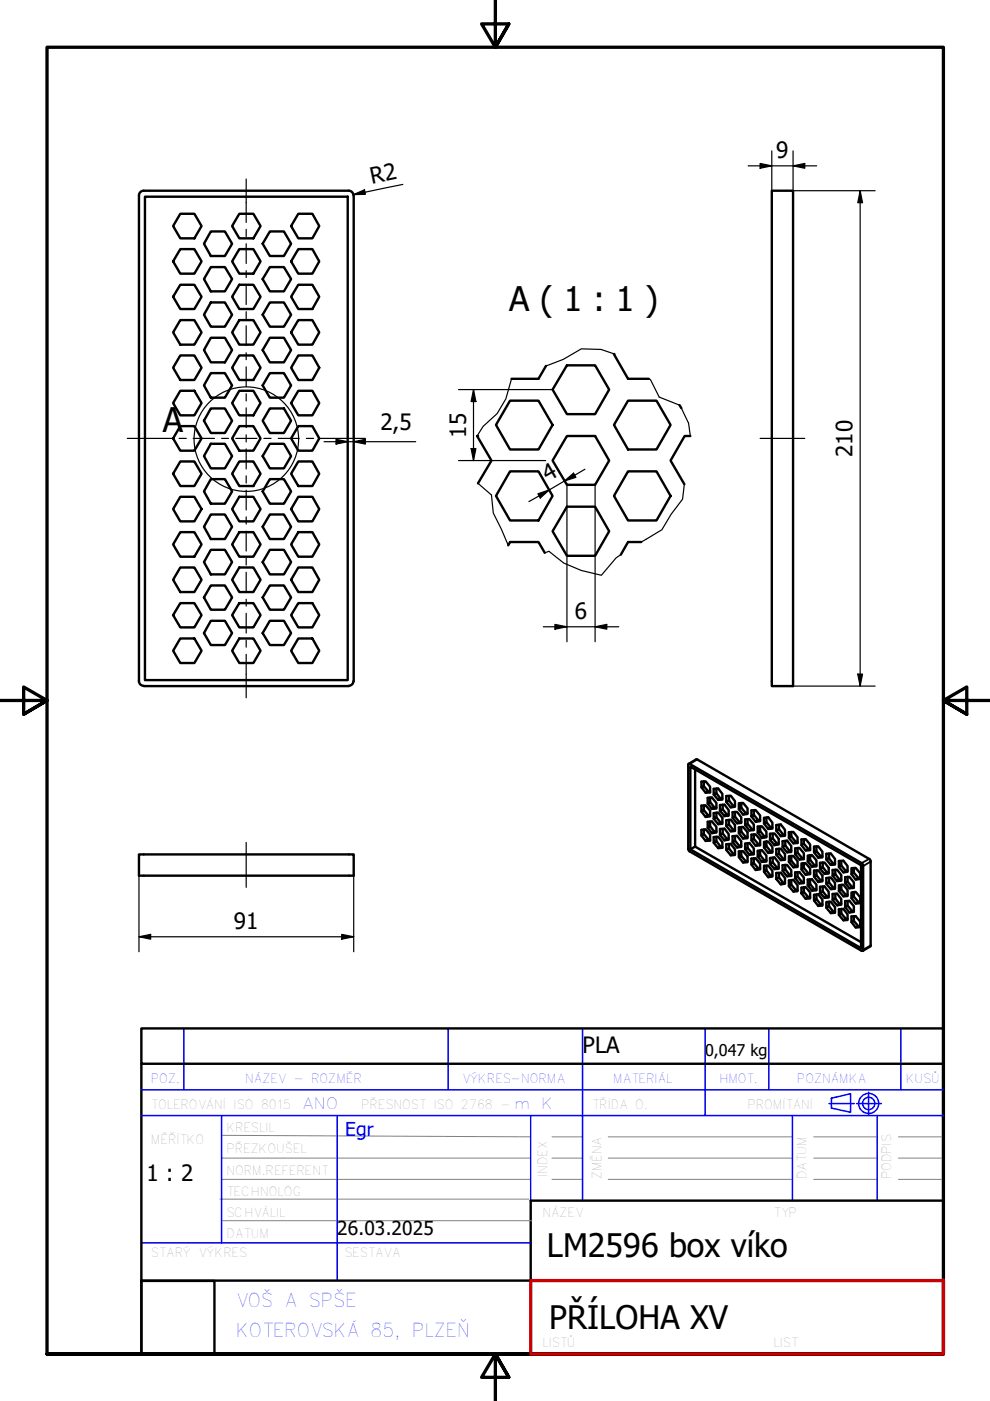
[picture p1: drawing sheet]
<svg xmlns="http://www.w3.org/2000/svg" width="210mm" height="297mm" viewBox="0 0 210 297" stroke-linecap="round" stroke-linejoin="round" font-family="sans-serif">
<g fill="none" stroke="#000" stroke-width=".51">
<path d="M29.5 41.5v102.9a.98 .98 0 0 0 .9 1M30.4 40.4a.98 .98 0 0 0-.9 1M30.5 40.4h43.5M30.7 41.7h43v102.5h-43zM38.2 52.8h3l1.5 2.6-1.5 2.6h-3l-1.5-2.6zM38.2 45.3h3l1.5 2.6-1.5 2.6h-3l-1.5-2.6zM44.7 49.1h3l1.5 2.6-1.5 2.6h-3l-1.5-2.6zM44.7 56.6h3l1.5 2.6-1.5 2.6h-3l-1.5-2.6zM50.7 45.3h3l1.5 2.6-1.5 2.6h-3l-1.5-2.6zM50.7 52.8h3l1.5 2.6-1.5 2.6h-3l-1.5-2.6zM57.2 56.6h3l1.5 2.6-1.5 2.6h-3l-1.5-2.6zM57.2 49.1h3l1.5 2.6-1.5 2.6h-3l-1.5-2.6z"/>
<path d="M63.2 45.3h3l1.5 2.6-1.5 2.6h-3l-1.5-2.6zM63.2 52.8h3l1.5 2.6-1.5 2.6h-3l-1.5-2.6zM73.9 40.4a.98 .98 0 0 1 1 1M75 41.5v102.9M163.6 40.4h4.5v105.1h-4.5zM38.2 67.9h3l1.5 2.6-1.5 2.6h-3l-1.5-2.6zM38.2 75.4h3l1.5 2.6-1.5 2.6h-3l-1.5-2.6zM38.2 60.4h3l1.5 2.5-1.5 2.6h-3l-1.5-2.6zM44.7 71.6h3l1.5 2.6-1.5 2.6h-3l-1.5-2.6zM44.7 64.1h3l1.5 2.6-1.5 2.6h-3l-1.5-2.6zM44.7 79.1h3l1.5 2.6-1.5 2.6h-3l-1.5-2.6zM50.7 60.4h3l1.5 2.5-1.5 2.6h-3l-1.5-2.6z"/>
<path d="M50.7 75.4h3l1.5 2.6-1.5 2.6h-3l-1.5-2.6zM50.7 67.9h3l1.5 2.6-1.5 2.6h-3l-1.5-2.6zM57.2 64.1h3l1.5 2.6-1.5 2.6h-3l-1.5-2.6zM57.2 71.6h3l1.5 2.6-1.5 2.6h-3l-1.5-2.6zM57.2 79.1h3l1.5 2.6-1.5 2.6h-3l-1.5-2.6zM63.2 75.4h3l1.5 2.6-1.5 2.6h-3l-1.5-2.6zM63.2 60.4h3l1.5 2.5-1.5 2.6h-3l-1.5-2.6zM63.2 67.9h3l1.5 2.6-1.5 2.6h-3l-1.5-2.6zM115.8 77.6l-1.6 2.7h-5.7M120.2 77.5h6l3 5.1-3 5.2h-6l-3-5.2zM130.2 75l3 5.3h4.3M38.2 82.9h3l1.5 2.6-1.5 2.6h-3l-1.5-2.6z"/>
<path d="M38.2 97.8h3l1.5 2.6-1.5 2.6h-3l-1.5-2.6zM38.2 90.3h3l1.5 2.6-1.5 2.7h-3l-1.5-2.7zM44.7 86.6h3l1.5 2.6-1.5 2.6h-3l-1.5-2.6zM44.7 94.1h3l1.5 2.6-1.5 2.6h-3l-1.5-2.6zM50.7 82.9h3l1.5 2.6-1.5 2.6h-3l-1.5-2.6zM50.7 90.3h3l1.5 2.6-1.5 2.7h-3l-1.5-2.7zM50.7 97.8h3l1.5 2.6-1.5 2.6h-3l-1.5-2.6zM57.2 94.1h3l1.5 2.6-1.5 2.6h-3l-1.5-2.6zM57.2 86.6h3l1.5 2.6-1.5 2.6h-3l-1.5-2.6zM63.2 97.8h3l1.5 2.6-1.5 2.6h-3l-1.5-2.6zM63.2 90.3h3l1.5 2.6-1.5 2.7h-3l-1.5-2.7zM63.2 82.9h3l1.5 2.6-1.5 2.6h-3l-1.5-2.6z"/>
<path d="M101.2 92.4l3 5.2-2.9 4.9M108.1 99.9h6.1l3 5.2-3 5.2h-6.1l-2.9-5.2zM108.1 84.9h6.1l3 5.2-3 5.2h-6.1l-2.9-5.2zM120.2 92.4h6l3 5.2-3 5.2h-6l-3-5.2zM133.2 84.9h6l3 5.2-3 5.2h-6l-3-5.2zM133.2 99.9h6l3 5.2-3 5.2h-6l-3-5.2zM144.1 85.9l.4 .6M146.4 92.4h-1.2l-3 5.2 2.9 5.1M38.2 112.8h3l1.5 2.6-1.5 2.6h-3l-1.5-2.6zM38.2 105.3h3l1.5 2.6-1.5 2.6h-3l-1.5-2.6zM44.7 101.6h3l1.5 2.6-1.5 2.6h-3l-1.5-2.6zM44.7 116.6h3l1.5 2.6-1.5 2.6h-3l-1.5-2.6z"/>
<path d="M44.7 109.1h3l1.5 2.6-1.5 2.6h-3l-1.5-2.6zM50.7 112.8h3l1.5 2.6-1.5 2.6h-3l-1.5-2.6zM50.7 105.3h3l1.5 2.6-1.5 2.6h-3l-1.5-2.6zM57.2 101.6h3l1.5 2.6-1.5 2.6h-3l-1.5-2.6zM57.2 116.6h3l1.5 2.6-1.5 2.6h-3l-1.5-2.6zM57.2 109.1h3l1.5 2.6-1.5 2.6h-3l-1.5-2.6zM63.2 105.3h3l1.5 2.6-1.5 2.6h-3l-1.5-2.6zM63.2 112.8h3l1.5 2.6-1.5 2.6h-3l-1.5-2.6zM107.8 115.6l.3-.7h6.1l1.3 2.3M120.2 107.4h6l3 5.2-3 5.2h-6l-3-5.2zM136 114.9h-2.8l-1.6 2.7M38.2 127.9h3l1.5 2.5-1.5 2.6h-3l-1.5-2.6z"/>
<path d="M38.2 135.4h3l1.5 2.6-1.5 2.6h-3l-1.5-2.6zM38.2 120.3h3l1.5 2.6-1.5 2.6h-3l-1.5-2.6zM44.7 124.1h3l1.5 2.6-1.5 2.6h-3l-1.5-2.6zM44.7 131.6h3l1.5 2.6-1.5 2.6h-3l-1.5-2.6zM50.7 135.4h3l1.5 2.6-1.5 2.6h-3l-1.5-2.6zM50.7 120.3h3l1.5 2.6-1.5 2.6h-3l-1.5-2.6zM50.7 127.9h3l1.5 2.5-1.5 2.6h-3l-1.5-2.6zM57.2 124.1h3l1.5 2.6-1.5 2.6h-3l-1.5-2.6zM57.2 131.6h3l1.5 2.6-1.5 2.6h-3l-1.5-2.6zM63.2 127.9h3l1.5 2.5-1.5 2.6h-3l-1.5-2.6zM63.2 120.3h3l1.5 2.6-1.5 2.6h-3l-1.5-2.6zM63.2 135.4h3l1.5 2.6-1.5 2.6h-3l-1.5-2.6z"/>
<path d="M30.5 145.5h43.5M74.9 144.4a.98 .98 0 0 1-1 1M145.9 162h.3l36.7 21.2v18.4h-.2l-36.6-21.1-.2-.4zM146 162l1.6-1h.2l36.6 21.2 .2 .3v18.1l-1.7 1M146.4 162.5l36.2 20.9v17.6l-36.2-20.9zM147.4 163.1v16.4l-1 .6M147.4 179.5l35.2 20.3M148.7 172.1l.9 1.1 1-.4M148.7 177.2l.9 1.1 .6-.3h.4M148.7 166.9l.9 1.2 1-.3M149.2 165.7v1M149.2 170.8v1"/>
<path d="M149.2 175.9v.9M150.1 175.5l.8 1.1 .5-.3h.5M150.1 170.4l.8 1.1 .5-.3h.5M150.2 172.9l-1-1.1-.5 .3v-1.3l.9-.1 1 1.2v1.2l-1 .1M150.2 178l-1-1.2-.5 .4v-1.3l.9-.1 1 1.2v1.2l-1 .1M150.2 167.8l-1-1.1-.5 .2v-1.2h.9l1 1.1v1.2l-1 .1M150.6 169.1v.9M150.6 174.2v1M151.3 178.7l1 1.1 .5-.3h.4M151.3 168.5l1 1.1 .9-.3M151.3 173.6l1 1.1 .9-.3M151.4 176.3l-.8-1.1-.5 .3v-1.3h.8l1 1.1v1.2l-1 .1"/>
<path d="M151.4 171.2l-.8-1.2-.5 .4v-1.3h.8l1 1.1v1.2l-1 .1M151.9 167.2v1M151.9 172.3v1M151.9 177.4v1M152.7 171.9l.9 1.1 .5-.3h.4M152.7 177l.9 1.2 .9-.4M152.8 179.5l-.9-1.1-.6 .3v-1.2l1-.1 .9 1.1v1.3h-.9M152.8 169.3l-.9-1.1-.6 .3v-1.3h1l.9 1.1v1.2l-.9 .1M152.8 174.4l-.9-1.1-.6 .3v-1.2l1-.1 .9 1.1v1.3h-.9M153.2 170.6v1M153.2 175.8v.9M154 175.1l.9 1.2 .5-.4h.4"/>
<path d="M154 170l.9 1.2 .9-.4M154.1 172.7l-.9-1.1-.5 .3v-1.2l.9-.1 .9 1.2v1.2h-.9M154.1 177.8l-.9-1.1-.5 .3v-1.2l.9-.1 .9 1.1v1.2l-.9 .2M154.6 168.8v.9M154.6 173.8v1M154.6 178.9v1M155.3 173.4l1 1.1 .9-.3M155.3 178.5l1 1.2 .9-.4M155.4 175.9l-.8-1.1-.6 .3v-1.2l.9-.1 .9 1.1v1.3l-.9 .1M155.4 170.9l-.8-1.2-.6 .3v-1.2l.9-.1 .9 1.1v1.3l-.9 .1M155.8 172.1v1.1M155.8 177.3v.9"/>
<path d="M156.7 171.6l.8 1.1 1-.4M156.7 176.6l.8 1.2 .6-.3h.4M156.8 174.3l-1-1.1-.5 .2v-1.2l1-.1 .9 1.2v1.2h-.9M156.8 179.4l-1-1.2-.5 .3v-1.2l1-.1 .9 1.2v1.2l-.9 .1M157.2 170.3v.9l-.5 .4v-1.3l.8-.1 1 1.2v1.2l-1 .1M157.2 171.2l.9 1.2M157.2 175.4v.9M158 174.9l.9 1.2 .9-.3M158.1 177.5l-.9-1.2-.5 .3v-1.2l.8-.1 1 1.2v1.2l-1 .1M158.5 173.7v1M158.5 178.8v1M159.3 178.2l.9 1.1 .6-.3h.4"/>
<path d="M159.3 173.1l.9 1.1 .6-.3-1-1.1-.5 .3v-1.3h.9l1 1.1v1.2l-1 .1M159.4 175.8l-.9-1.1-.5 .2v-1.2h.9l.9 1.1v1.2l-.9 .1M159.8 171.8v1M159.8 176.9v.9M160.7 176.5l.8 1.2 .6-.4h.4M160.8 179l-1-1.2-.5 .4v-1.2l.9-.1 1 1.1v1.2l-1 .1M161.2 175.2v1M161.2 173.8l-.4 .1M162 179.7l.9 1.1 .5-.3h.4M162 174.6l.9 1.2 .5-.4h.4M162.1 177.3l-.9-1.1-.5 .3v-1.3h.8l1 1.1v1.2l-1 .2M162.5 178.4v1l-.5 .3v-1.2l.9-.1 .9 1.2v1.2h-.9"/>
<path d="M162.5 173.3v1M162.5 179.4l.9 1.1M163.3 178l.9 1.2 .9-.4M163.4 175.4l-.9-1.1-.5 .3v-1.2l.9-.1 .9 1.1v1.3l-.9 .1M163.8 176.8v.9M164.6 176.1l.9 1.2 .6-.3h.3M164.7 178.9l-.9-1.2-.5 .3v-1.2l.9-.1 .9 1.1v1.3l-.9 .1M165.2 174.9v.9M165.2 179.9v1.1M165.9 179.6l1 1.1 .9-.4M166.1 177l-.9-1.2-.6 .3v-1.2l.9-.1 .9 1.1v1.3l-.9 .1M166.5 178.3v.9"/>
<path d="M167.3 177.7l.9 1.1 .5-.3h.4M167.8 176.4v.9M168.7 178.5l-.9-1.2-.5 .4v-1.2l.9-.1 .9 1.1v1.2l-.9 .1M169.1 179.8v1M169.9 179.2l.9 1.1 .6-.3h.4M170.4 177.9v1M173.1 179.4v1.1M29.5 181.2h45.5v4.5h-45.5zM154 180.2l.9 1.1 .5-.3h.4M155.4 181l-.8-1.1-.6 .3v-1.2l.9-.1 .9 1.2v1.2h-.9M156.7 181.7l.8 1.2 1-.4M157.2 180.5v1"/>
<path d="M158 180.1l.9 1.1 .9-.4M158.1 182.6l-.9-1.1-.5 .2v-1.2h.8l1 1.1v1.2l-1 .1M159.3 183.3l.9 1.2 1-.4M159.4 180.9l-.9-1.1-.5 .3v-1.2l.9-.2 .9 1.2v1.3h-.9M159.8 182v1M160.7 181.6l.8 1.1 .6-.3h.4M160.8 184.1l-1-1.1-.5 .3v-1.3h.9l1 1.1v1.2l-1 .2M161.2 180.3v1M162 184.8l.9 1.2 .9-.4M162.1 182.4l-.9-1.1-.5 .3v-1.2l.8-.1 1 1.1v1.3h-1M162.5 183.6v.9M163.3 183.1l.9 1.2 .5-.4h.4"/>
<path d="M163.4 185.7l-.9-1.2-.5 .3v-1.2l.9-.1 .9 1.1v1.3l-.9 .1M163.8 181.8v1M164.6 186.4l.9 1.1 .6-.3-.9-1.2-.6 .4v-1.3l.9-.1 .9 1.2v1.2l-.9 .1M164.6 181.2l.9 1.2 .9-.4M164.7 183.9l-.9-1.1-.5 .3v-1.2l.9-.1 .9 1.1v1.3l-.9 .1M165.2 185.1v.9M165.9 184.6l1 1.2 .5-.3h.4M166.1 182.1l-.9-1.1-.6 .2v-1.2l.9-.1 .9 1.2v1.2l-.9 .1M166.4 187.1l-.3 .1M166.5 183.4v.9M167.3 182.7l.9 1.2 .9-.3M167.3 187.9l.9 1.1 .9-.4"/>
<path d="M167.4 180.4l-.9-1.2-.6 .4v-1.2l1-.2 .9 1.2v1.2l-.9 .1M167.4 185.5l-.9-1.2-.6 .3v-1.2h1l.9 1.1v1.2l-.9 .1M167.8 181.5v1l-.5 .2v-1.2h.9l.9 1.1v1.2l-.9 .1M167.8 186.6v1M167.8 182.5l.9 1.1M168.6 181.1l.9 1.1 .6-.3h.3M168.6 186.2l.9 1.1 .6-.3h.3M168.7 188.7l-.9-1.1-.5 .3v-1.2l.9-.2 .9 1.2v1.3h-.9M169.1 184.9v1M169.9 189.4l.9 1.1 .6-.3-1-1.1-.5 .3v-1.2l.9-.1 1 1.1v1.3h-1M169.9 184.3l.9 1.2 1-.4M170.1 181.9l-1-1.1-.5 .3v-1.2l.9-.1 .9 1.1v1.3h-.9"/>
<path d="M170.1 187l-1-1.1-.5 .3v-1.2l.9-.1 .9 1.1v1.2l-.9 .1M170.4 183.1v.9l-.5 .3v-1.2l.9-.1 1 1.1v1.2l-1 .2M170.4 188.1v1M170.4 184l1 1.2M171.3 187.7l.8 1.1 1-.3M171.3 182.6l.8 1.2 .6-.4h.4M171.4 180l-1-1.1-.5 .3v-1.2l.9-.1 1 1.2v1.2h-1M171.4 190.2h.4M171.8 181.3v1l-.5 .3v-1.2l.8-.1 1 1.1v1.3l-1 .1M171.8 186.4v1M171.8 182.3l.9 1.1M172.6 180.7l.9 1.1 .5-.3h.4"/>
<path d="M172.6 185.9l.9 1.1 .9-.4M172.6 190.9l.9 1.2 .5-.3h.4M172.7 188.6l-.9-1.2-.5 .3v-1.2l.8-.1 1 1.2v1.2h-1M173.1 184.6v.9M173.1 189.7v.9M173.9 189.3l.9 1.1 .9-.4M173.9 184.1l.9 1.2 .5-.3h.4M174 181.5l-.9-1-.5 .2v-1.2l.9-.1 .9 1.2v1.2h-.9M174 186.7l-.9-1.2-.5 .4v-1.3l.9-.1 .9 1.2v1.2l-.9 .1M174 191.8l-.9-1.2-.5 .3v-1.2l.9-.1 .9 1.1v1.3l-.9 .1M174.4 182.9v.9M174.4 187.9v1.1"/>
<path d="M175.2 187.4l.9 1.1 .9-.4M175.2 192.5l.9 1.1 .6-.3h.3M175.2 182.2l.9 1.2 .9-.3M175.3 190.1l-.9-1.1-.5 .3v-1.3l.9-.1 .9 1.2v1.2l-.9 .1M175.3 185l-.9-1.2-.5 .3v-1.2h.9l.9 1.1v1.2l-.9 .1M175.8 191.2v.9l-.6 .4v-1.3h.9l.9 1.1v1.2l-.9 .1M175.8 181v1M175.8 186.1v1M175.8 192.1l.9 1.2M176.5 185.7l1 1.1 .5-.3h.4M176.5 190.8l1 1.1 .9-.3M176.7 188.2l-.9-1.1-.6 .3v-1.2l.9-.2 .9 1.2v1.3h-.9"/>
<path d="M176.7 183.1l-.9-1.1-.6 .2v-1.2h.9l.9 1.1v1.2l-.9 .1M177.1 184.4v.9M177.1 189.5v1M177.9 188.9l.9 1.1 .5-.3h.4M177.9 194l.9 1.1 .5-.3h.4M177.9 183.8l.9 1.2 .9-.4M178 186.5l-.9-1.2-.6 .4v-1.2l1-.1 .9 1.1v1.2l-.9 .1M178 191.6l-.9-1.1-.6 .3v-1.3h1l.9 1.1v1.2l-.9 .1M178.4 187.6v1l-.5 .3v-1.2l.9-.1 .9 1.1v1.3h-.9M178.4 188.6l.9 1.1M178.4 182.5v1M178.4 192.7v1"/>
<path d="M179.2 187.2l.9 1.1 .9-.3M179.2 192.3l.9 1.2 .9-.4M179.3 194.8l-.9-1.1-.5 .3v-1.2l.9-.1 .9 1.2v1.2h-.9M179.3 184.6l-.9-1.1-.5 .3v-1.3h.9l.9 1.1v1.2l-.9 .2M179.7 185.9v1M179.7 191.1v.9M180.5 195.5l.9 1.1 1-.3M180.5 190.4l.9 1.2 .6-.4h.4M180.5 185.3l.9 1.2 1-.4M180.7 188.1l-1-1.2-.5 .3v-1.2l.9-.1 .9 1.2v1.2h-.9M180.7 193.2l-1-1.2-.5 .3v-1.2l.9-.1 .9 1.1v1.2l-.9 .2M181 189.2v.9l-.5 .3v-1.2l.9-.1 1 1.1v1.3l-1 .1"/>
<path d="M181 184.1v.9l-.5 .3v-1.2l.9-.1 1 1.2v1.2l-1 .1M181 194.2v1M181 190.1l1 1.1M181 185l1 1.2M182 196.4l-1-1.2-.5 .3v-1.2l.9-.1 1 1.2v1.2h-1"/>
</g>
<path d="M147.8 161l-1.6 1M184.3 182.1l-1.6 .9M184.6 182.7l-1.6 .9M184.6 200.5l-1.6 .8" fill="none" stroke="#000" stroke-width=".38"/>
<path d="M130.2 75l-2.8-.9-4.1-.1-3.9 2.2-3.6 1.4M108.5 80.3h.1M108.5 80.3l-1.2 4.3-1.9 3.1-3 2.7-1.2 2M137.5 80.3l.4 .2 1.9 3.7 4.3 1.7M144.5 86.5l1.5 3.2 .4 2.7M101.3 102.5l2.9 2.5 .4 3.8 1.7 3.4 1.5 3.4M115.5 117.2l.9-.3 3.1 2.5 3.8 1.6 4.2 1 3.1-3.7 1-.7M145.1 102.7l-.4 3.1-2.4 3.2-2 3.3-4.3 2.6" fill="none" stroke="#000" stroke-width=".25"/>
<circle cx="101.2" cy="92.4" r=".25" fill="#000"/>
<circle cx="52.2" cy="93.1" r="11.1" fill="none" stroke="#000" stroke-width=".25"/>
<path d="M105 0v10l-2.9-4.9h5.8l-2.9 4.9 2.9-4.9M0 148.5h10l-5-2.8v5.7l5-2.9-5 2.9M210 148.5h-10l5-2.8v5.7l-5-2.9 5 2.9M10 287.1v-277.1h190v277.1h-190h190M107.9 292l-2.9-4.9 2.9 4.9h-5.8l2.9-4.9v9.9" fill="none" stroke="#000" stroke-width=".7"/>
<!-- layer: 1_SILNA -->
<path d="M30 218h170v7.5h-170zM30 225.5v61.6h82.6M200 225.5v45.9M200 254.6h-87.5v16.9M30 271.6h15.5v15.5h-15.5zM30 271.5h82.6" fill="none" stroke="#000" stroke-width=".51"/>
<!-- layer: 2_SLABA -->
<g fill="none" stroke="#808080" stroke-width=".21">
<path d="M46.6 254.2h65.5M47 245.5h65.5M47 240.7l65.5 .3M47 250h65.5M47.2 258.8h65.6M117 241h6.5M117 245.5h6.5M117 250h6.5M129 241h39M129 245.5h39M129 250h39M172.5 241h13.5"/>
<path d="M172.5 245.5h13.5M172.5 250h13.5M190.5 241h9.5M190.5 245.5h9.5M190.5 250h9.5"/>
</g>
<!-- layer: 8_TEXTY -->
<g fill="none" stroke="#00f" stroke-width=".32">
<path d="M39 218v13.1M95 218v13.1M123.5 218v36.6M149.5 218v18.5M163 218v13.1M191 218v13.1M30 236.5h170M30 231.1h170M47 236.6v27M71.5 236.5v35M112.5 236.5v18.1M168 236.5v18.1"/>
<path d="M175.8 234h5.3M176.3 232.8l4-.9v3.9l-4-.9zM181.6 234h5.3M184.1 231.6v4.7M186 236.5v18.1M30 263.5h82.5"/>
<circle cx="184.2" cy="234" r="2.13"/>
<circle cx="184.2" cy="234" r="1.3"/>
</g>
<!-- layer: 3_TUCNA -->
<path d="M112.6 271.5h87.4M200 271.4v15.7h-87.5v-15.6" fill="none" stroke="#c00" stroke-width=".7"/>
<g fill="none" stroke="#000" stroke-width=".25">
<path d="M85.4 39.1l-10.5 2.2M158.6 35.2h14.6M161.2 34.7l2.4 .5-2.4 .5zM163.6 32v8.4M168.1 35.2l2.5-.5v1zM168.1 32v8.4h17.4M74.9 41.3l2.4-1.1 .2 1zM182.4 40.4l.5 2.6h-1zM182.4 40.4v105.1M68.7 93.6h19.4M71.2 93.1l2.5 .5-2.5 .6zM75 93.6l2.5-.5v1.1z"/>
<path d="M97.2 82.6h20M97.2 97.6h18.5M99.9 95.1h1l-.5 2.5zM100.4 82.6l.5 2.5h-1zM100.4 82.6v15M124 99.5l-11.9 6.8M114 104.7l2.5-.8-1.9 1.7zM119.7 102l1.9-1.7 .5 .9zM120.2 102.8v33.3M126.2 102.8v33.3M115.2 132.9h16M117.7 132.4l2.5 .5-2.5 .5z"/>
<path d="M126.2 132.9l2.5-.5v1zM168.1 145.5h17.4M181.9 142.9h1l-.5 2.6zM29.5 198.6l2.4-.5v1zM29.5 198.6h45.5M29.5 185.7v16.1M72.5 198.1l2.5 .5-2.5 .5zM75 185.7v16.1"/>
</g>
<g fill="#000">
<path d="M161.2 34.7l2.4 .5-2.4 .5zM168.1 35.2l2.5-.5v1zM74.9 41.3l2.4-1.1 .2 1zM182.4 40.4l.5 2.6h-1zM71.2 93.1l2.5 .5-2.5 .6zM75 93.6l2.5-.5v1.1zM99.9 95.1h1l-.5 2.5zM100.4 82.6l.5 2.5h-1zM114 104.7l2.5-.8-1.9 1.7zM119.7 102l1.9-1.7 .5 .9zM117.7 132.4l2.5 .5-2.5 .5zM126.2 132.9l2.5-.5v1z"/>
<path d="M181.9 142.9h1l-.5 2.6zM29.5 198.6l2.4-.5v1zM72.5 198.1l2.5 .5-2.5 .5z"/>
</g>
<!-- layer: Osa (ISO) -->
<g fill="none" stroke="#000" stroke-width=".25">
<path d="M52.2 38v9.2M52.2 48.6v1.6M52.2 51.7v4.2M52.2 57.4v1.5M52.2 60.4v4.2M52.2 66.1v1.4M52.2 69.1v4.2M52.2 74.8v1.4M52.2 77.8v4.2M27 92.9h9.4M38 92.9h1.5M41 92.9h4.5"/>
<path d="M47 92.9h1.5M50 92.9h4.5M52.2 83.5v1.5M52.2 86.5v4.2M52.2 92.2v1.5M52.2 95.2v4.2M55.9 92.9h1.6M59 92.9h4.4M65 92.9h1.5M67.9 92.9h9.6M161.2 92.9h9.4M52.2 100.9v1.5"/>
<path d="M52.2 103.9v4.2M52.2 109.6v1.5M52.2 112.6v4.2M52.2 118.3v1.5M52.2 121.3v4.2M52.2 127v1.5M52.2 130v4.2M52.2 135.7v1.5M52.2 138.7v9.2M52.2 178.6v9.5"/>
</g>
<g font-size="7.2">
<text x="107.9" y="66">A ( 1 : 1 )</text>
<text x="34.5" y="91.6">A</text>
</g>
<g font-size="6.9">
<text x="116" y="266.4">LM2596 box víko</text>
<text x="116.5" y="281.8">PŘÍLOHA XV</text>
</g>
<g font-size="4.8">
<text x="164.6" y="33.6">9</text>
<text x="78.8" y="38.9" transform="rotate(-12 78.8 38.9)">R2</text>
<text x="80.6" y="91.2">2,5</text>
<text x="98.8" y="92.8" transform="rotate(-90 98.8 92.8)">15</text>
<text x="180.8" y="96.9" transform="rotate(-90 180.8 96.9)">210</text>
<text x="116.2" y="102.3" transform="rotate(-30 116.2 102.3)">4</text>
<text x="121.9" y="131.3">6</text>
<text x="49.6" y="197">91</text>
<text x="123.5" y="223.3">PLA</text>
<text x="31.1" y="250.4">1 : 2</text>
</g>
<text font-size="4.1" fill="#00f" x="73.2" y="240.8">Egr</text>
<text font-size="4.1" x="71.5" y="261.9">26.03.2025</text>
<g font-size="4" fill="#00f">
<text x="50" y="277">VOŠ A SPŠE</text>
<text x="50" y="283.5">KOTEROVSKÁ 85, PLZEŇ</text>
</g>
<text font-size="3.4" x="149.5" y="223.8">0,047 kg</text>
<g font-size="3.3" fill="#00f">
<text x="64" y="235.1">ANO</text>
<text x="109" y="235.1">m K</text>
</g>
<g font-size="2.7" fill="#00f">
<text x="32" y="229.5">POZ.</text>
<text x="52" y="229.5">NÁZEV - ROZMĚR</text>
<text x="98" y="229.5">VÝKRES-NORMA</text>
<text x="130" y="229.5">MATERIÁL</text>
<text x="152.5" y="229.5">HMOT.</text>
<text x="169" y="229.5">POZNÁMKA</text>
<text x="192" y="229.5">KUSŮ</text>
</g>
<g font-size="2.7" fill="#808080">
<text x="32" y="235.1">TOLEROVÁNÍ ISO 8015</text>
<text x="76.6" y="235.1">PŘESNOST ISO 2768 -</text>
<text x="125.5" y="235.1">TŘÍDA O.</text>
<text x="158.5" y="235.1">PROMÍTÁNÍ</text>
<text x="32" y="242.6">MĚŘÍTKO</text>
<text x="48" y="244.5">PŘEZKOUŠEL</text>
<text x="48" y="240">KRESLIL</text>
<text x="48" y="249">NORM.REFERENT</text>
<text x="116" y="249.5" transform="rotate(-90 116 249.5)">INDEX</text>
<text x="127.5" y="250" transform="rotate(-90 127.5 250)">ZMĚNA</text>
<text x="171" y="250" transform="rotate(-90 171 250)">DATUM</text>
<text x="48" y="253.5">TECHNOLOG</text>
<text x="48" y="262.6">DATUM</text>
<text x="48" y="258">SCHVÁLIL</text>
<text x="115" y="258">NÁZEV</text>
<text x="164" y="258">TYP</text>
<text x="32" y="266.6">STARÝ VÝKRES</text>
<text x="73" y="266.6">SESTAVA</text>
</g>
</svg>
